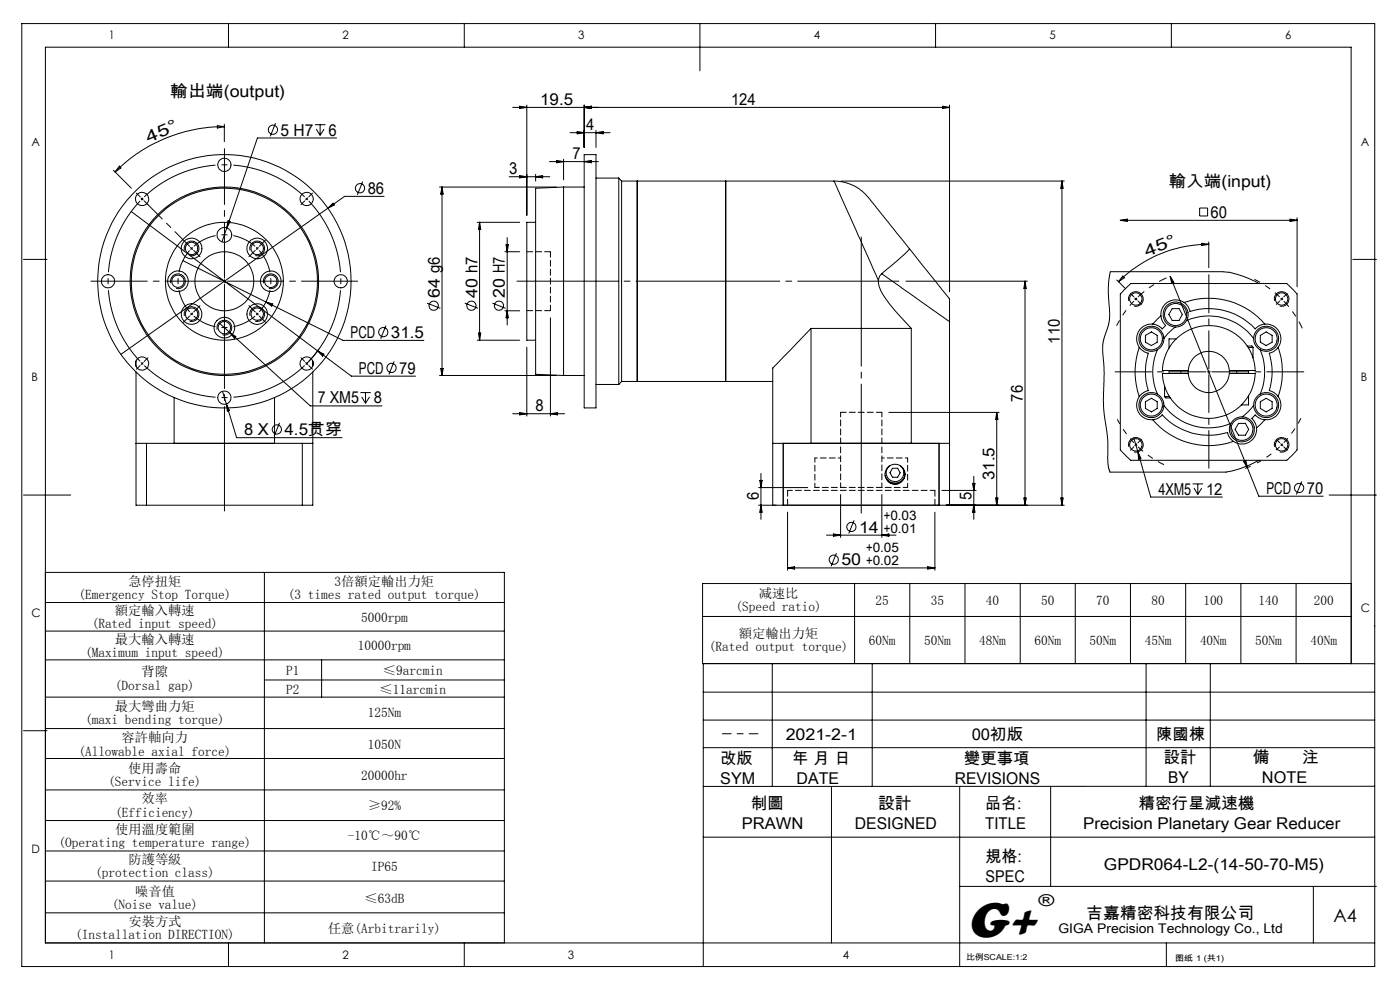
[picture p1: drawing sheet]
<svg xmlns="http://www.w3.org/2000/svg" width="297mm" height="210mm" viewBox="0 0 297 210" stroke-linecap="round" stroke-linejoin="round" font-family="sans-serif">
<g fill="none" stroke="#000" stroke-width=".21">
<path d="M4.6 5h287v200h-287zM48.5 5v5M98.5 5v5M148.5 5v10M198.5 5v5M248.5 5v5M24.1 36.1l3.8 3.8M25.3 35.2l.3 .4-1.2 .9zM46.1 26.7l1.5 .2-1.5 .3zM47.6 26.9a32.6 32.6 0 0 0-23.2 9.6M47.6 26.3v3.7M58.5 26.1l-1.2 2.8"/>
<path d="M66.8 26.4h2.2M67.1 27.4l.8 1.3M67.9 26.4v2.3M68.8 27.4l-.9 1.3M71.4 29.3h-16.8l-6.5 19M76.9 38.5l-1.1 2.8M93.2 39.7h24.9M93.8 39.7v39.9M93.8 39.7l.2 1.5h-.5zM108 37.5h8.6M108.8 22.8h92.6M110.2 22.5l1.6 .3-1.6 .2z"/>
<path d="M110.2 37.2l1.6 .3-1.6 .2zM111.8 22.3v23.4M113.6 37v1.4M113.6 37.5l1.5-.3v.5zM116.6 34.3h10.3M118.1 34l1.5 .3-1.5 .2zM119.6 33.8v4.4M119.6 39.7v39.9M119.6 39.7l-6 .2v39.5l6 .2M119.6 39.7h4.3M120.9 28.1h8.5M122.4 27.9l1.5 .2-1.5 .3z"/>
<path d="M123.9 22.3v9M123.9 22.8l1.5-.3v.5zM123.9 34.3l1.5-.3v.5zM123.9 32.8h2.5v53.7h-2.5zM126.4 27.6v3.7M126.4 28.1l1.6-.2v.5zM126.4 37.8h4.9M131.3 37.8v43.8M131.3 37.8l.6 .6M131.9 38.4v42.5M131.9 38.4h45M135.2 38.4v42.5"/>
<path d="M154 38.4v42.5zM176.9 38.4l9.4 21.1M177 38.4a10.2 10.2 0 0 1 8.3 4.8l7.6 9.6M178.4 38.4h47.4M200 22.5l1.4 .3-1.4 .2zM201.4 22.3v39.6M225.3 38.4v68.8M225.3 38.4l.2 1.5h-.5zM5 55h5M27.8 44.9l39.6 29.5M29.9 42l.2 .2M30.1 42.2l-.2 .2"/>
<path d="M30.1 42.2l.3 .2M30.4 42l-.3 .2M38.8 55.3l17.6 8.8M39.1 53.1a1.56 1.56 0 0 1 1.4-1.9 1.56 1.56 0 0 1 1.7 1.6 1.56 1.56 0 0 1-2 1.4M40.4 52.5l.5 .4M40.9 52.5l-.5 .4M48.1 48.3l-1 3M48.4 46.8l.4 .2-.7 1.3zM53.1 53.1a1.56 1.56 0 0 1 1.3-1.9 1.56 1.56 0 0 1 1.7 1.6 1.56 1.56 0 0 1-1.9 1.4M69.6 44.2l-44 31M69.6 44.2l1-1.1 .3 .4zM81.5 41.7h-8.4l-3.5 2.5"/>
<path d="M101.2 47.2h9M101.7 47.2v25M101.7 47.2l.3 1.5h-.5zM107.1 53.4h3.1M107.4 51.9h.4l-.2 1.5zM107.6 50.4v18.5M113.6 47.2h-1.8v25h1.8M186.3 59.5a5.3 5.3 0 0 0 1.1 3.2 49.3 49.3 0 0 0 5.9 7M187 58.1l14.4 10.1M187 58.1l-.4 .5-.3 .9M192.2 59.6h25.7M192.9 52.8l7.9 9.8a2.54 2.54 0 0 1 .6 2.5v3.1"/>
<path d="M192.9 52.8a25.5 25.5 0 0 1-4.7 4.3l-1.2 1M217.5 59.6v47.6M217.5 59.6l.2 1.6h-.5zM236.9 59.4l1.9 1.8M237.7 46.7h37.5M237.7 46.7l1.5-.2v.5zM238.2 58.6l.3 .3-1.2 .9zM248.2 58.6l16.4 40.6M248.2 58.6l.8 1.3-.4 .2zM254.5 44.1h1.7v1.7h-1.7zM254.9 51.6l1.5 .2-1.4 .3zM256.4 51.8a27.3 27.3 0 0 0-19.1 8"/>
<path d="M256.4 51.3v5.5M273.7 46.5l1.5 .2-1.5 .3zM275.2 46.2v14.6M287 55h5M28.9 78.9v28.3h2.2M28.9 76.6v1.1M36.2 60.1a1.57 1.57 0 0 1 1.4-2 1.57 1.57 0 0 1 1.7 1.7 1.57 1.57 0 0 1-1.9 1.4M39.1 67a1.57 1.57 0 0 1 1.4-1.9 1.57 1.57 0 0 1 1.7 1.7 1.57 1.57 0 0 1-2 1.3M46.1 69.9a1.57 1.57 0 0 1 1.3-2 1.57 1.57 0 0 1 1.8 1.7 1.57 1.57 0 0 1-2 1.4M46.5 68.5l2.3 2M48.8 70.5l17 15.6h15.2M48.8 70.5l1.2 .9-.3 .3z"/>
<path d="M53.1 67a1.57 1.57 0 0 1 1.4-1.9 1.57 1.57 0 0 1 1.6 1.7 1.57 1.57 0 0 1-1.9 1.3M56 60.1a1.56 1.56 0 0 1 1.3-2 1.56 1.56 0 0 1 1.7 1.7 1.56 1.56 0 0 1-2 1.4M56.4 64.1l16.4 8.1h17.1M56.4 64.1l1.5 .4-.3 .4zM66.4 78.9v28.3h-2.3M66.4 76.6v1.1M67.4 74.4l7.1 5.4h13.7M67.4 74.4l1.3 .7-.3 .5zM67.7 74l-2.8 3.3M81.9 69.1l-1.1 2.8M83.6 76.7l-1.1 2.7M90.6 64.3l2.8 1.1"/>
<path d="M93.2 79.6h24.9M93.5 78.2h.5l-.2 1.4zM98.6 64.3l2.8 1.1M101.2 72.2h9M101.5 70.7h.5l-.3 1.5zM104.5 64.3l2.7 1.1M107.1 65.9h3.1M107.6 65.9l.2 1.5h-.4zM111.8 73.7v14.6M116.8 67.4v20.9M119.6 79.6h4.3M172 69.7l-8.1 8.4v29.1h2.3"/>
<path d="M172 69.7h21.3M172 69.7v24.3M193.3 69.7v24.3M201.4 68.2v39h-2.2M238.5 61.5l1.4-1.4h33.1l1.4 1.4 .8 .9v33l-.8 .9-1.4 1.3h-33.1l-.9-.7-1.3-1.5v-33zM239.5 63.8a1.56 1.56 0 0 1 1.3-1.9 1.56 1.56 0 0 1 1.7 1.7 1.56 1.56 0 0 1-1.9 1.3M240.7 63.2l.2 .2M240.9 63.4l-.2 .3M240.9 63.4l.3 .2M241.2 63.2l-.3 .2M241.7 73.7a15.7 15.7 0 0 0 0 10.4M241.7 73.7a3.5 3.5 0 0 0 1.9 1.2 13.4 13.4 0 0 0 0 8 3.3 3.3 0 0 0-1.9 1.2"/>
<path d="M243 71.1l1.3-.7 1.2 .7v1.5l-1.2 .7-1.3-.7zM244.5 68.7a3.1 3.1 0 0 0-3 1.6 3.1 3.1 0 0 0 .2 3.4M245.5 74.2a11.7 11.7 0 0 0 0 9.4M246.3 67l-1.8 1.7M246.3 67a3.1 3.1 0 0 0 1 2l-.7 .8a3.1 3.1 0 0 0-2.1-1.1M248 78.6v.6M248.7 65.5h1.4l.7 1.2-.7 1.3h-1.4l-.7-1.3zM249.3 69.4l-1.6 1.4-.8 1M249.5 71.9h-1.5v1.9M250.5 78.6v.6M251.2 64.2a15.7 15.7 0 0 1 17.1 4.5M251.2 64.2a3.1 3.1 0 0 0-3.4-.2 3.1 3.1 0 0 0-1.5 3"/>
<path d="M251.2 64.2a3 3 0 0 1 1.2 1.9 13.5 13.5 0 0 1 13.9 3.7 3.1 3.1 0 0 1 2-1.1M251.7 68a11.9 11.9 0 0 1 14.3 3.8M252.1 79.2a4.4 4.4 0 0 0 4.3 4.1 4.4 4.4 0 0 0 4.4-4.1M252.1 79.2h-5.5a9.8 9.8 0 0 0 9.8 9.6 9.8 9.8 0 0 0 9.9-9.6h-5.5M252.1 78.6h-5.5a9.8 9.8 0 0 1 9.8-9.5 9.8 9.8 0 0 1 9.9 9.5h-5.5M252.1 78.6a4.4 4.4 0 0 1 4.3-4.1 4.4 4.4 0 0 1 4.4 4.1M252.1 78.6v.6M260.8 78.6v.6M262.4 78.6v.6M264.6 73.4h1l.2 .3M264.8 73.7h1M264.9 78.6v.6"/>
<path d="M265.8 73.7v2.2M267.1 60.1a15.4 15.4 0 0 0-6.7-2.4l-24.9-.1-.4 3.1 .3 7.1-1.5 5.4 .3 5.6-.1 7.6 .9 6.7 .1 5.7 .4 1.3h24.6l3.2-.8 3.8-1.7M267.3 74.2a12.1 12.1 0 0 1 0 9.4M267.4 71.1l1.2-.7 1.3 .7v1.5l-1.3 .7-1.2-.7zM268.3 68.7a3.1 3.1 0 0 1 3 1.6 3.1 3.1 0 0 1-.2 3.4M270.4 63.8a1.56 1.56 0 0 1 1.4-1.9 1.56 1.56 0 0 1 1.7 1.7 1.56 1.56 0 0 1-2 1.3M271.1 73.7a15.7 15.7 0 0 1 0 10.4M271.1 73.7a3.2 3.2 0 0 1-1.8 1.2 13.4 13.4 0 0 1 0 8 3.1 3.1 0 0 1 1.8 1.2M28.9 94h2.2M31.1 94h33M31.1 94v13.2M36.9 84.3v9.7"/>
<path d="M47.2 83l3 9.8h22.4M48 85.7l.7 1.4-.5 .1zM58.2 84.3v9.7M59.3 89.7l-1.1 2.8M64.1 94h2.3M64.1 94v13.2M76.4 83.3h2.3M76.7 84.2l.8 1.3M77.5 83.3v2.2M78.4 84.2l-.9 1.3M108.8 87.8h11M110.2 87.5l1.6 .3-1.6 .2z"/>
<path d="M116.8 87.8l1.5-.3v.5zM126.4 81.6h4.9M131.9 80.9h32M131.9 80.9l-.6 .7M163.9 94h2.3M166.2 94h33M166.2 94v13.2M188.6 87.5h23.3M188.7 98.8a1.88 1.88 0 0 0-.2 2.8 1.88 1.88 0 0 0 2.7 0 1.88 1.88 0 0 0-.1-2.8M189.3 99.3h1.1l.6 1-.6 .9h-1.1l-.5-.9zM191.8 99.8v1.6M199.2 94v13.2"/>
<path d="M199.2 94h2.2M211.5 87.5v19.7M211.5 87.5l.2 1.5h-.5zM239.5 94.8a1.56 1.56 0 0 1 1.3-2 1.56 1.56 0 0 1 1.7 1.7 1.56 1.56 0 0 1-1.9 1.4M240.5 92.9l.9 3M241.4 95.9l2.7 9.5h15.2M241.4 95.9l.6 1.4-.5 .1zM241.7 84.1a3.1 3.1 0 0 0-.1 3.4 3.1 3.1 0 0 0 2.9 1.5M243 85.2l1.3-.7 1.2 .7v1.4l-1.2 .8-1.3-.8zM244.5 89a15.6 15.6 0 0 0 17.2 4.6M244.5 89a3.1 3.1 0 0 0 2.1-1 13.4 13.4 0 0 0 13.8 3.7 2.84 2.84 0 0 0 1.3 1.9M246.9 86a11.9 11.9 0 0 0 14.2 3.8"/>
<path d="M247.1 84.1l.3 .3h.8M247.1 84.1h1M247.1 81.9v2.2M262.7 89.8h1.5l.7 1.3-.7 1.2h-1.5l-.7-1.2zM263.8 97.9l.5-.2 .3 1.5zM264.6 99.2l2.5 6.1h13.6M264.9 84v1.9h-1.6M265.3 98.9l-1.1 .5M266 86l-1.2 1.3-1.3 1.1M266.6 90.8a3.1 3.1 0 0 1-1.6 3 3.1 3.1 0 0 1-3.3-.2M267.4 85.2l1.2-.7 1.3 .7v1.4l-1.3 .8-1.2-.8zM268.3 89l-1.7 1.8"/>
<path d="M268.3 89a3.1 3.1 0 0 1-2-1l-.7 .8a3.3 3.3 0 0 1 1 2M270.4 94.8a1.56 1.56 0 0 1 1.4-2 1.56 1.56 0 0 1 1.7 1.7 1.56 1.56 0 0 1-2 1.4M271.1 84.1a3.1 3.1 0 0 1 .2 3.4 3.1 3.1 0 0 1-3 1.5M5 105h10M31.1 107.2h33M160.9 107.2h3.7M160.9 103.4h10.4M161.2 101.9h.5l-.3 1.5zM161.4 107.2l.3 1.4h-.5zM161.4 100.4v9.8M166.2 107.2h33M167.1 108.6v12.4"/>
<path d="M175.3 113.5h14.8M176.8 113.3l1.5 .2-1.5 .3zM177.4 117.3l-1.1 2.8M178.3 104.9v9.1M181.2 110.4l-1.1 2.8M187.1 104.9v9.1M187.1 113.5l1.5-.2v.5zM187.8 100.9a2.19 2.19 0 0 0 1.9 1.6 2.19 2.19 0 0 0 2.2-1.3M188.4 102.1l.9 .5h1.2M198.3 108.6v12.4M199.8 104h7.3M200.7 107.2h25.1"/>
<path d="M206.3 102.5h.5l-.2 1.5zM206.6 101v9.2M206.6 107.2l.2 1.4h-.5zM211.2 105.6h.5l-.2 1.6zM217.2 105.6h.5l-.2 1.6zM225 105.6h.5l-.2 1.6zM253 102.6h2.2M253.3 103.5l.8 1.4M254.1 102.6v2.3M255 103.5l-.9 1.4M276.2 102.1l-1.2 2.8M282 105h10"/>
<path d="M9.6 121.4h97.4v78.6M9.6 127.8h97.4M9.6 133.9h97.4M9.6 140h97.4M56.1 121.4v78.6M68.2 140v7.9M149 130.8h137.7M167.1 120.5h31.2M167.1 120.5l1.5-.3v.5zM181.3 123.8v16.9M193 123.8v16.9M196.8 120.2l1.5 .3-1.5 .2z"/>
<path d="M204.7 123.8v16.9M216.4 123.8v16.9M228.1 123.8v16.9M239.8 123.8v16.9M251.5 123.8v16.9M263.2 123.8v16.9M275 123.8v16.9M286.7 123.8h-137.7v16.9h137.7M5 155h5M9.6 147.9h97.4M9.6 154.5h97.4M56.1 144.2h50.9"/>
<path d="M149.2 152.7h142.4M149.2 146.8h142.4M149.2 158.6h142.4M163.8 140.8v26M185 140.8v26M243.1 140.8v26M256.8 140.8v26M286.6 140.8v-130.8h-277v190h282M291.6 140.8h-142.4v64.2M9.6 160.9h97.4M9.6 167.6h97.4M9.6 174.1h97.4"/>
<path d="M149.2 177.6h142.4M176.4 166.8v33.2M203.6 166.8v38.2M222.9 166.8v21.2M291.6 166.8h-142.4M9.6 180.5h97.4M9.6 186.9h97.4M9.6 193.6h97.4M203.6 188h88.4M278.6 188v12M48.5 200v5M98.5 200v5"/>
<path d="M247.4 200v5"/>
<circle cx="47.6" cy="35" r="1.4"/>
<circle cx="57.9" cy="27.5" r=".98"/>
<circle cx="76.4" cy="39.9" r=".99"/>
<circle cx="22.9" cy="59.7" r="1.4"/>
<circle cx="30.2" cy="42.2" r="1.42"/>
<circle cx="37.7" cy="59.7" r="2.18"/>
<circle cx="37.7" cy="59.7" r="1.3"/>
<circle cx="40.6" cy="52.7" r="2.19"/>
<circle cx="40.6" cy="52.7" r="1.3"/>
<circle cx="47.6" cy="59.7" r="6.3"/>
<circle cx="47.6" cy="59.6" r="20"/>
<circle cx="47.6" cy="59.7" r="26.9"/>
<circle cx="47.6" cy="59.7" r="12.5"/>
<circle cx="47.6" cy="59.7" r="19.7"/>
<circle cx="47.6" cy="49.8" r="1.56"/>
<circle cx="54.6" cy="52.7" r="2.18"/>
<circle cx="54.6" cy="52.7" r="1.32"/>
<circle cx="57.4" cy="59.7" r="2.18"/>
<circle cx="57.5" cy="59.7" r="1.32"/>
<circle cx="65.1" cy="42.2" r="1.41"/>
<circle cx="72.3" cy="59.7" r="1.4"/>
<circle cx="30.1" cy="77.1" r="1.42"/>
<circle cx="40.6" cy="66.6" r="2.19"/>
<circle cx="40.6" cy="66.6" r="1.31"/>
<circle cx="47.6" cy="69.5" r="1.33"/>
<circle cx="47.6" cy="69.5" r="2.18"/>
<circle cx="54.6" cy="66.6" r="1.3"/>
<circle cx="54.6" cy="66.6" r="2.18"/>
<circle cx="65.1" cy="77.1" r="1.4"/>
<circle cx="81.3" cy="70.5" r=".98"/>
<circle cx="83.1" cy="78.1" r=".98"/>
<circle cx="92" cy="64.9" r=".99"/>
<circle cx="100" cy="64.9" r=".98"/>
<circle cx="105.9" cy="64.9" r=".98"/>
<circle cx="241" cy="63.4" r="1.32"/>
<circle cx="244.3" cy="71.8" r="2.66"/>
<circle cx="244.3" cy="71.8" r="2.35"/>
<circle cx="249.4" cy="66.7" r="2.66"/>
<circle cx="249.4" cy="66.7" r="2.35"/>
<circle cx="268.6" cy="71.9" r="2.34"/>
<circle cx="268.6" cy="71.9" r="2.65"/>
<circle cx="271.9" cy="63.4" r="1.32"/>
<circle cx="47.6" cy="84.3" r="1.42"/>
<circle cx="58.7" cy="91.1" r=".98"/>
<circle cx="241" cy="94.4" r="1.32"/>
<circle cx="244.3" cy="85.9" r="2.34"/>
<circle cx="244.3" cy="85.9" r="2.66"/>
<circle cx="263.4" cy="91.1" r="2.34"/>
<circle cx="263.5" cy="91.1" r="2.65"/>
<circle cx="268.6" cy="85.9" r="2.34"/>
<circle cx="268.6" cy="85.9" r="2.65"/>
<circle cx="271.9" cy="94.4" r="1.32"/>
<circle cx="176.9" cy="118.7" r=".97"/>
<circle cx="180.6" cy="111.8" r=".98"/>
<circle cx="189.9" cy="100.6" r="2.13"/>
<circle cx="275.6" cy="103.5" r=".98"/>
</g>
<g fill="none" stroke="#000" stroke-width=".21" stroke-dasharray="30.5 1.3 1.3 1.3" stroke-linecap="butt">
<path d="M54.6 52.7l-.2-.2M54.6 52.7l.2 .2M65.1 42.2l-.2-.2M65.1 42.2l.2 .2M30.2 77.1l.2 .2M30.2 77.1l-.3-.2M40.7 66.6l.2 .2M40.7 66.6l-.3-.2M54.6 66.6l.2-.2M54.6 66.6l-.2 .2M65.1 77.1l.2-.2M65.1 77.1l-.2 .2"/>
<path d="M271.9 63.4l-.2-.2M271.9 63.4l.2 .2M241 94.3l.2 .3M241 94.3l-.2-.2M271.9 94.3l.2-.2M271.9 94.3l-.2 .3"/>
</g>
<path d="M40.2 53.1a9.8 9.8 0 0 0 0 13M54.1 52.3a9.8 9.8 0 0 0-13 0M41.1 67a9.8 9.8 0 0 0 13 0M55 66.1a9.8 9.8 0 0 0 0-13" fill="none" stroke="#000" stroke-width=".21" stroke-dasharray="30.5 1.3 1.3 1.3" stroke-dashoffset="25.3" stroke-linecap="butt"/>
<path d="M29.7 42.6a24.7 24.7 0 0 0 0 34.1M64.6 41.8a24.7 24.7 0 0 0-34 0M30.6 77.5a24.7 24.7 0 0 0 34 0M65.5 76.7a24.7 24.7 0 0 0 0-34.1" fill="none" stroke="#000" stroke-width=".21" stroke-dasharray="30.5 1.3 1.3 1.3" stroke-dashoffset="13.6" stroke-linecap="butt"/>
<path d="M240.5 63.9a21.9 21.9 0 0 0-3.6 5.2M272.4 93.9a21.9 21.9 0 0 0 3.6-5.2" fill="none" stroke="#000" stroke-width=".21" stroke-dasharray="30.5 1.3 1.3 1.3" stroke-dashoffset="29.2" stroke-linecap="butt"/>
<path d="M241.4 63a21.9 21.9 0 0 1 6.1-4.1" fill="none" stroke="#000" stroke-width=".21" stroke-dasharray="30.5 1.3 1.3 1.3" stroke-dashoffset="28.7" stroke-linecap="butt"/>
<path d="M271.5 63a21.9 21.9 0 0 0-5.4-3.7" fill="none" stroke="#000" stroke-width=".21" stroke-dasharray="30.5 1.3 1.3 1.3" stroke-dashoffset="29.1" stroke-linecap="butt"/>
<path d="M272.4 63.9a21.9 21.9 0 0 1 3.9 5.7" fill="none" stroke="#000" stroke-width=".21" stroke-dasharray="30.5 1.3 1.3 1.3" stroke-dashoffset="28.9" stroke-linecap="butt"/>
<path d="M271.5 94.8a21.9 21.9 0 0 1-4.8 3.4" fill="none" stroke="#000" stroke-width=".21" stroke-dasharray="30.5 1.3 1.3 1.3" stroke-dashoffset="29.4" stroke-linecap="butt"/>
<path d="M241.4 94.8a21.9 21.9 0 0 0 5.5 3.8" fill="none" stroke="#000" stroke-width=".21" stroke-dasharray="30.5 1.3 1.3 1.3" stroke-dashoffset="29" stroke-linecap="butt"/>
<path d="M240.5 93.9a21.9 21.9 0 0 1-3.5-5" fill="none" stroke="#000" stroke-width=".21" stroke-dasharray="30.5 1.3 1.3 1.3" stroke-dashoffset="29.3" stroke-linecap="butt"/>
<path d="M182.7 108.9v-58.6" fill="none" stroke="#000" stroke-width=".21" stroke-dasharray="30.5 1.3 1.3 1.3" stroke-dashoffset="3.1"/>
<path d="M109.7 59.6h81" fill="none" stroke="#000" stroke-width=".21" stroke-dasharray="30.5 1.3 1.3 1.3" stroke-dashoffset="9"/>
<path d="M153.3 155.6h7.5" fill="none" stroke="#000" stroke-width=".21" stroke-dasharray="30.5 1.3 1.3 1.3" stroke-dashoffset="28.6"/>
<path d="M178.3 87.5v15.9M167.1 104h31.2M172.9 103.4h19.6M187.1 103.4v-15.9" fill="none" stroke="#000" stroke-width=".21" stroke-dasharray="1.3 .6" stroke-dashoffset=".3"/>
<path d="M116.8 53.4v12.5M178.3 87.5h8.8" fill="none" stroke="#000" stroke-width=".21" stroke-dasharray="1.3 .6" stroke-dashoffset=".1"/>
<path d="M172.9 97.1h5.4M187.1 97.1h5.4" fill="none" stroke="#000" stroke-width=".21" stroke-dasharray="1.3 .6" stroke-dashoffset=".8"/>
<path d="M192.5 97.1v6.3M172.9 103.4v-6.3" fill="none" stroke="#000" stroke-width=".21" stroke-dasharray="1.3 .6" stroke-dashoffset=".4"/>
<path d="M116.8 53.4h-5M111.8 65.9h5M167.1 104v3.1M198.3 107.1v-3.1" fill="none" stroke="#000" stroke-width=".21" stroke-dasharray="1.3 .6"/>
<path d="M40.2 52.2l-8.9-8.8" fill="none" stroke="#000" stroke-width=".21" stroke-dasharray="30.5 1.3 1.3 1.3" stroke-dashoffset="26.1"/>
<g fill="none" stroke="#000" stroke-width=".21" stroke-dasharray="30.5 1.3 1.3 1.3">
<path d="M29.7 41.7l-.8-.7M30.6 42.6l.8 .8M41.1 53.1l1.3 1.4M47.6 59.6v-.3M47.6 59.6h-.3M47.6 59.6v.4M47.6 59.6h.3M54.1 53.1l-1.3 1.4M54.6 52.7l.2-.2M54.6 52.7l-.2 .2M55 52.2l1.3-1.3M64.6 42.6l-.7 .8"/>
<path d="M65.1 42.2l.2-.2M65.1 42.2l-.2 .2M65.5 41.7l.8-.7M29.7 77.5l-.8 .8M30.2 77.1l-.3 .2M30.2 77.1l.2-.2M30.6 76.7l.8-.8M40.2 67l-1.3 1.4M40.7 66.6l-.3 .2M40.7 66.6l.2-.2M41.1 66.2l1.3-1.4M54.1 66.2l-1.3-1.4"/>
<path d="M54.6 66.6l.2 .2M54.6 66.6l-.2-.2M55 67l1.3 1.4M64.6 76.7l-.7-.8M65.1 77.1l.2 .2M65.1 77.1l-.2-.2M65.5 77.5l.8 .8M240.5 63l-.7-.7M241.4 63.9l.7 .7M256.4 78.9v-.3M256.4 78.9h-.3M256.4 78.9v.3"/>
<path d="M256.4 78.9h.4M271.5 63.9l-.7 .7M271.9 63.4l.2-.2M271.9 63.4l-.2 .2M272.4 63l.7-.7M240.5 94.8l-.7 .7M241 94.3l-.2 .3M241 94.3l.2-.2M241.4 93.9l.7-.7M271.5 93.9l-.7-.7M271.9 94.3l.2 .3M271.9 94.3l-.2-.2"/>
<path d="M272.4 94.8l.7 .7"/>
</g>
<path d="M47.6 59v-27.5M48.2 59.6h27.7" fill="none" stroke="#000" stroke-width=".21" stroke-dasharray="30.5 1.3 1.3 1.3" stroke-dashoffset="18.6"/>
<path d="M47 59.6h-27.7" fill="none" stroke="#000" stroke-width=".21" stroke-dasharray="30.5 1.3 1.3 1.3" stroke-dashoffset="18.5"/>
<path d="M47.6 60.3v48.1" fill="none" stroke="#000" stroke-width=".21" stroke-dasharray="30.5 1.3 1.3 1.3" stroke-dashoffset="8.3"/>
<path d="M256.4 78.3v-20" fill="none" stroke="#000" stroke-width=".21" stroke-dasharray="30.5 1.3 1.3 1.3" stroke-dashoffset="22.4"/>
<path d="M255.8 78.9h-19.2" fill="none" stroke="#000" stroke-width=".21" stroke-dasharray="30.5 1.3 1.3 1.3" stroke-dashoffset="22.8"/>
<path d="M256.4 79.5v19.8" fill="none" stroke="#000" stroke-width=".21" stroke-dasharray="30.5 1.3 1.3 1.3" stroke-dashoffset="22.5"/>
<path d="M257.1 78.9h19.5" fill="none" stroke="#000" stroke-width=".21" stroke-dasharray="30.5 1.3 1.3 1.3" stroke-dashoffset="22.6"/>
<text font-size="11" x="205.1" y="198.7">G+</text>
<text font-size="3.9" x="282.9" y="195.5">A4</text>
<g font-size="3.5">
<text x="36.1" y="20.5">輸出端(output)</text>
<text x="114.6" y="22.3">19.5</text>
<text x="155.1" y="22.3">124</text>
<text x="59.5" y="28.8">5 H7</text>
<text x="69.7" y="28.8">6</text>
<text x="124.3" y="27.6">4</text>
<text x="31.5" y="30.3" transform="rotate(-23 31.5 30.3)">4 5 °</text>
<text x="121.4" y="33.8">7</text>
<text x="78" y="41.2">86</text>
<text x="108" y="37">3</text>
<text x="247.9" y="39.7">輸入端(input)</text>
<text x="256.8" y="46.2">60</text>
<text x="243.3" y="54.4" transform="rotate(-21 243.3 54.4)">4 5 °</text>
<text x="93.3" y="63.2" transform="rotate(-90 93.3 63.2)">64 g6</text>
<text x="101.3" y="63.2" transform="rotate(-90 101.3 63.2)">40 h7</text>
<text x="107.1" y="63.2" transform="rotate(-90 107.1 63.2)">20 H7</text>
<text x="74.4" y="71.7">PCD</text>
<text x="82.9" y="71.7">31.5</text>
<text x="224.8" y="72.9" transform="rotate(-90 224.8 72.9)">110</text>
<text x="76.1" y="79.3">PCD</text>
<text x="84.7" y="79.3">79</text>
<text x="67.4" y="85.6">7 XM5</text>
<text x="79.3" y="85.6">8</text>
<text x="113.6" y="87.3">8</text>
<text x="217" y="85.2" transform="rotate(-90 217 85.2)">76</text>
<text x="51.8" y="92.3">8 X</text>
<text x="60.4" y="92.3">4.5贯穿</text>
<text x="211" y="101.8" transform="rotate(-90 211 101.8)">31.5</text>
<text x="161" y="106.1" transform="rotate(-90 161 106.1)">6</text>
<text x="206.1" y="106.1" transform="rotate(-90 206.1 106.1)">5</text>
<text x="245.7" y="104.9">4XM5</text>
<text x="255.9" y="104.9">12</text>
<text x="268.7" y="104.7">PCD</text>
<text x="277.2" y="104.7">70</text>
<text x="182.2" y="113">14</text>
<text x="178.5" y="120">50</text>
<text x="220.3" y="192.2">®</text>
<text x="230.5" y="194.8">吉嘉精密科技有限公司</text>
</g>
<g font-size="3.4">
<text x="166.7" y="157">2021-2-1</text>
<text x="206.2" y="156.9">00初版</text>
<text x="245.3" y="156.9">陳國棟</text>
<text x="246.9" y="161.8">設計</text>
<text x="265.8" y="161.8">備</text>
<text x="276.3" y="161.8">注</text>
<text x="152.8" y="162">改版</text>
<text x="152.8" y="166.3">SYM</text>
<text x="168.1" y="162">年 月 日</text>
<text x="169" y="166.3">DATE</text>
<text x="202.6" y="166.3">REVISIONS</text>
<text x="204.5" y="162">變更事項</text>
<text x="247.8" y="166.1">BY</text>
<text x="267.7" y="166.1">NOTE</text>
<text x="159.3" y="171.6">制圖</text>
<text x="186.3" y="171.6">設計</text>
<text x="209" y="171.6">品名:</text>
<text x="241.5" y="171.6">精密行星減速機</text>
<text x="157.3" y="175.9">PRAWN</text>
<text x="181.3" y="175.9">DESIGNED</text>
<text x="209" y="175.9">TITLE</text>
<text x="229.8" y="175.9">Precision Planetary Gear Reducer</text>
<text x="209.1" y="182.9">規格:</text>
<text x="234.2" y="184.5">GPDR064-L2-(14-50-70-M5)</text>
<text x="209.1" y="187.2">SPEC</text>
</g>
<g font-size="2.8">
<text x="187.5" y="110.2">+0.03</text>
<text x="187.5" y="113">+0.01</text>
<text x="183.7" y="117.2">+0.05</text>
<text x="183.7" y="120">+0.02</text>
<text x="27.2" y="124.2">急停扭矩</text>
<text x="71" y="124.2">3倍額定輸出力矩</text>
<text x="16.6" y="127">(Emergency Stop Torque)</text>
<text x="24.4" y="130.4">額定輸入轉速</text>
<text x="61.1" y="127">(3 times rated output torque)</text>
<text x="76.6" y="131.8">5000rpm</text>
<text x="156" y="129.7">(Speed ratio)</text>
<text x="161" y="126.9">减速比</text>
<text x="185.7" y="128.3">25</text>
<text x="197.5" y="128.3">35</text>
<text x="209.2" y="128.3">40</text>
<text x="220.9" y="128.3">50</text>
<text x="232.6" y="128.3">70</text>
<text x="244.3" y="128.3">80</text>
<text x="255.3" y="128.3">100</text>
<text x="267" y="128.3">140</text>
<text x="278.7" y="128.3">200</text>
<text x="19.5" y="133.3">(Rated input speed)</text>
<text x="24.4" y="136.5">最大輸入轉速</text>
<text x="75.9" y="137.9">10000rpm</text>
<text x="156.7" y="135.4">額定輸出力矩</text>
<text x="184.3" y="136.8">60Nm</text>
<text x="196" y="136.8">50Nm</text>
<text x="207.7" y="136.8">48Nm</text>
<text x="219.5" y="136.8">60Nm</text>
<text x="231.2" y="136.8">50Nm</text>
<text x="242.9" y="136.8">45Nm</text>
<text x="254.6" y="136.8">40Nm</text>
<text x="266.3" y="136.8">50Nm</text>
<text x="278" y="136.8">40Nm</text>
<text x="18" y="139.3">(Maximum input speed)</text>
<text x="30" y="143.5">背隙</text>
<text x="60.7" y="143.1">P1</text>
<text x="81.2" y="143.1">≤9arcmin</text>
<text x="150.4" y="138.2">(Rated output torque)</text>
<text x="24.4" y="146.3">(Dorsal gap)</text>
<text x="60.7" y="147.2">P2</text>
<text x="80.5" y="147.2">≤11arcmin</text>
<text x="18" y="153.6">(maxi bending torque)</text>
<text x="24.4" y="150.8">最大彎曲力矩</text>
<text x="78" y="152.2">125Nm</text>
<text x="16.6" y="160.3">(Allowable axial force)</text>
<text x="25.8" y="157.5">容許軸向力</text>
<text x="78" y="158.9">1050N</text>
<text x="23" y="166.8">(Service life)</text>
<text x="27.2" y="164">使用壽命</text>
<text x="76.6" y="165.4">20000hr</text>
<text x="24.4" y="173.2">(Efficiency)</text>
<text x="30" y="170.4">效率</text>
<text x="78" y="171.8">≥92%</text>
<text x="12.4" y="179.7">(Operating temperature range)</text>
<text x="24.4" y="176.9">使用溫度範圍</text>
<text x="73.8" y="178.3">-10℃～90℃</text>
<text x="27.2" y="183.3">防護等級</text>
<text x="78.7" y="184.7">IP65</text>
<text x="20.2" y="186.1">(protection class)</text>
<text x="28.7" y="190">噪音值</text>
<text x="77.3" y="191.4">≤63dB</text>
<text x="23.7" y="192.9">(Noise value)</text>
<text x="27.2" y="196.4">安裝方式</text>
<text x="69.6" y="197.8">任意(Arbitrarily)</text>
<text x="224.5" y="197.8">GIGA Precision Technology Co., Ltd</text>
<text x="16" y="199.2">(Installation DIRECTION)</text>
</g>
<g font-size="2.5">
<text x="23.1" y="8.4">1</text>
<text x="72.7" y="8.4">2</text>
<text x="122.7" y="8.4">3</text>
<text x="172.7" y="8.4">4</text>
<text x="222.7" y="8.4">5</text>
<text x="272.7" y="8.4">6</text>
<text x="6.7" y="30.9">A</text>
<text x="288.7" y="30.9">A</text>
<text x="6.7" y="80.9">B</text>
<text x="288.7" y="80.9">B</text>
<text x="6.7" y="130.9">C</text>
<text x="288.7" y="129.9">C</text>
<text x="6.7" y="180.9">D</text>
<text x="23.1" y="203.4">1</text>
<text x="72.7" y="203.4">2</text>
<text x="120.5" y="203.4">3</text>
<text x="178.8" y="203.4">4</text>
</g>
<g font-size="1.7">
<text x="204.9" y="203.7">比例SCALE:1:2</text>
<text x="249.3" y="203.8">图纸 1 (共1)</text>
</g>
</svg>
